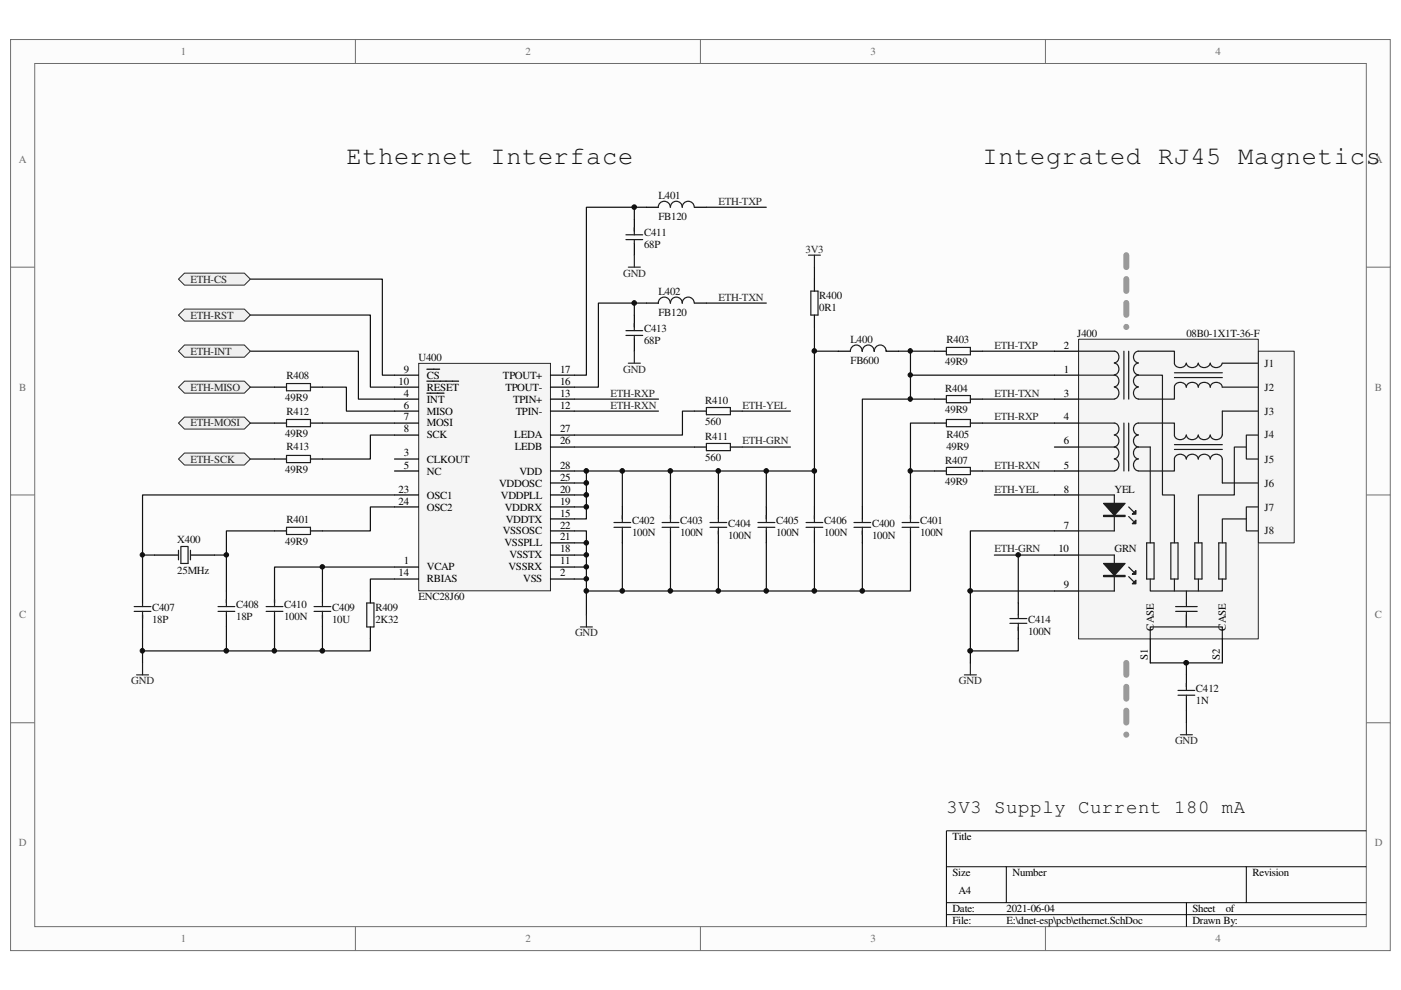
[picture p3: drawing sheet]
<svg xmlns="http://www.w3.org/2000/svg" width="297mm" height="210mm" viewBox="0 0 297 210" stroke-linecap="round" stroke-linejoin="round" font-family="sans-serif">
<path d="M2.3 8.4h292.5v193.1h-292.5z" fill="#fcfcfc"/>
<path d="M2.2 8.4h292.6v193.1h-292.6z" fill="none" stroke="#6e6e6e" stroke-width=".21"/>
<path d="M7.4 13.5h282.3v183h-282.3z" fill="#fcfcfc"/>
<g fill="none" stroke="#6e6e6e" stroke-width=".21">
<path d="M7.4 13.5h282.3v183h-282.3zM75.3 8.3v5.1M148.5 8.3v5.1M221.7 8.3v5.1M2.2 56.6h5.1M289.7 56.6h5.1M2.2 104.9h5.1M289.7 104.9h5.1M2.2 153.2h5.1M289.7 153.2h5.1M75.3 196.5v5.1M148.5 196.5v5.1"/>
<path d="M221.7 196.5v5.1"/>
</g>
<path d="M289.7 176.1h-89v20.4M200.7 183.8h89M200.7 191.4h89M200.7 193.9h89M213.4 183.8v7.6M251.5 191.4v5.1M264.2 183.8v7.6" fill="none" stroke="#000" stroke-width=".21"/>
<path d="M88.8 77.1h27.9v48.2h-27.9z" fill="#f5f5f5"/>
<path d="M88.8 77h27.9v48.3h-27.9z" fill="none" stroke="#262626" stroke-width=".21"/>
<g fill="none" stroke="#000" stroke-width=".25">
<path d="M83.6 79.5h5.1M90.5 78.3h2.7M116.7 79.5h5.1M198.1 74.5h2.6M205.7 74.5h2.6M83.6 97.3h5.1M83.6 84.6h5.1M83.6 99.9h5.1M83.6 87.2h5.1M83.6 89.7h5.1M83.6 92.2h5.1M83.6 82.1h5.1"/>
<path d="M90.5 83.4h3.6M90.5 80.8h6.7M116.7 84.6h5.1M116.7 99.9h5.1M116.7 87.2h5.1M116.7 92.2h5.1M116.7 82.1h5.1M116.7 94.8h5.1M147.2 87.2h2.6M147.2 94.8h2.6M154.9 87.2h2.5M154.9 94.8h2.5"/>
<path d="M198.1 84.6h2.6M198.1 99.9h2.6M198.1 89.7h2.6M205.7 84.6h2.6M205.7 99.9h2.6M205.7 89.7h2.6M32.8 117.7h5M40.4 117.7h5.1M83.6 107.5h5.1M83.6 104.9h5.1M116.7 110h5.1M116.7 117.7h5.1"/>
<path d="M116.7 107.5h5.1M116.7 104.9h5.1M116.7 115.1h5.1M116.7 112.6h5.1M116.7 102.4h5.1M131.9 107.5v2.5M131.9 112.6v2.5M142.2 107.5v2.5M142.2 112.6v2.5M152.3 107.5v2.5M152.3 112.6v2.5M162.5 107.5v2.5"/>
<path d="M162.5 112.6v2.5M172.7 107.5v2.5M172.7 112.6v2.5M182.8 107.5v2.5M182.8 112.6v2.5M193 107.5v2.5M193 112.6v2.5M68.4 125.3v2.5M68.4 130.4v2.5M83.6 120.2h5.1M83.6 122.8h5.1M116.7 120.2h5.1"/>
<path d="M116.7 122.8h5.1"/>
</g>
<g fill="none" stroke="#1c1c1c" stroke-width=".25">
<path d="M200.7 73.7h5v1.5h-5zM149.8 86.4h5.1v1.5h-5.1zM149.8 94h5.1v1.5h-5.1zM200.7 83.9h5v1.5h-5zM200.7 88.9h5v1.6h-5zM200.7 99.1h5v1.5h-5zM37.8 116.7v2M38.4 115.9h1.5v3.6h-1.5zM40.4 116.7v2M130.2 111.8h3.5M130.2 110.8h3.5M131.9 109.3v1.5"/>
<path d="M131.9 111.8v.8M140.4 111.8h3.5M140.4 110.8h3.5M142.2 109.3v1.5M142.2 111.8v.8M150.5 111.8h3.6M150.5 110.8h3.6M152.3 110v.8M152.3 111.8v1.5M160.7 111.8h3.6M160.7 110.8h3.6M162.5 109.3v1.5"/>
<path d="M162.5 111.8v.8M170.9 111.8h3.6M170.9 110.8h3.6M172.7 109.3v1.5M172.7 111.8v.8M181.1 111.8h3.5M181.1 110.8h3.5M182.8 110v.8M182.8 111.8v1.5M191.3 111.8h3.5M191.3 110.8h3.5M193 109.3v1.5"/>
<path d="M193 111.8v.8M66.6 128.6h3.5M66.6 129.6h3.5M68.4 127.8v.8M68.4 129.6v1.5"/>
</g>
<g fill="none" stroke="#0e0e0e" stroke-width=".25">
<path d="M53.1 59.2h28v20.3h2.5M53.1 66.8h25.4v15.3h5.1M53.1 74.5h22.9v10.1h7.6M137.1 64.3h-10.2v17.8h-5.1M190.5 74.5h2.5v5M193 74.5h5.1M208.3 74.5h15.3M223.6 79.5h-30.6v5.1h5.1M68.4 82.1h5v5.1h10.2M68.4 89.7h15.2M83.6 92.2h-5.1v5.1h-10.1M121.8 99.9h50.9v7.6"/>
<path d="M121.8 84.6h17.8M121.8 87.2h17.8M121.8 94.8h25.4M131.9 99.9v7.6M142.2 99.9v7.6M147.2 87.2h-2.5v5h-22.9M152.3 99.9v7.6M162.5 99.9v7.6M193 84.6h-10.2v22.9M193 99.9v7.6M198.1 89.7h-5.1v10.2h5.1M208.3 89.7h15.3"/>
<path d="M208.3 84.6h15.3M208.3 99.9h15.3M30.2 117.7h2.6M45.5 117.7h2.5M83.6 104.9h-53.4v20.4M121.8 112.6h2.5v17.8M121.8 104.9h2.5M121.8 117.7h2.5M121.8 115.1h2.5M121.8 107.5h2.5M121.8 102.4h2.5M131.9 115.1v10.2"/>
<path d="M142.2 115.1v10.2M152.3 115.1v10.2M162.5 115.1v10.2M172.7 115.1v10.2h-48.4M193 115.1v10.2h-20.3M210.8 104.9h12.8M210.8 117.7h12.8M223.6 112.6h-17.9v12.7M30.2 132.9v5.1h17.8v-5.1M30.2 138v2.5M48 138h20.4M68.4 132.9v5.1h10.1v-2.5"/>
<path d="M83.6 122.8h-5.1v2.5M83.6 120.2h-15.2v5.1M121.8 120.2h2.5M121.8 122.8h2.5"/>
</g>
<path d="M171.4 54.1h2.5M172.7 54.1v2.5M123.1 132.9h2.5M124.3 130.4v2.5M29 143.1h2.5M30.2 140.5v2.6M204.5 143.1h2.5M205.7 140.5v2.6" fill="none" stroke="#262626" stroke-width=".25"/>
<path d="M37.8 59.2l1.3-1.3h12.7l1.3 1.3-1.3 1.3h-12.7z" fill-rule="evenodd" fill="#f0f0f0"/>
<path d="M37.8 59.2l1.3-1.3h12.7l1.3 1.3-1.3 1.3h-12.7z" fill="none" stroke="#262626" stroke-width=".21"/>
<path d="M37.8 66.8l1.3-1.3h12.7l1.3 1.3-1.3 1.3h-12.7z" fill-rule="evenodd" fill="#f0f0f0"/>
<path d="M37.8 66.8l1.3-1.3h12.7l1.3 1.3-1.3 1.3h-12.7z" fill="none" stroke="#262626" stroke-width=".21"/>
<path d="M39.1 73.2h12.7l1.3 1.3-1.3 1.2h-12.7l-1.3-1.2z" fill-rule="evenodd" fill="#f0f0f0"/>
<path d="M39.1 73.2h12.7l1.3 1.3-1.3 1.2h-12.7l-1.3-1.2z" fill="none" stroke="#262626" stroke-width=".21"/>
<path d="M37.8 82.1l1.3-1.3h12.7l1.3 1.3-1.3 1.3h-12.7z" fill-rule="evenodd" fill="#f0f0f0"/>
<path d="M37.8 82.1l1.3-1.3h12.7l1.3 1.3-1.3 1.3h-12.7z" fill="none" stroke="#262626" stroke-width=".21"/>
<path d="M37.8 89.7l1.3-1.3h12.7l1.3 1.3-1.3 1.3h-12.7z" fill-rule="evenodd" fill="#f0f0f0"/>
<path d="M37.8 89.7l1.3-1.3h12.7l1.3 1.3-1.3 1.3h-12.7z" fill="none" stroke="#262626" stroke-width=".21"/>
<path d="M37.8 97.3l1.3-1.2h12.7l1.3 1.2-1.3 1.3h-12.7z" fill-rule="evenodd" fill="#f0f0f0"/>
<path d="M37.8 97.3l1.3-1.2h12.7l1.3 1.2-1.3 1.3h-12.7z" fill="none" stroke="#262626" stroke-width=".21"/>
<g fill="none" stroke="#0e0e0e" stroke-width=".25">
<path d="M172.7 56.6v2.6M172.7 69.3v30.6M172.7 74.5h5.1M53.1 97.3h5.1M53.1 89.7h5.1M53.1 82.1h5.1M124.3 99.9v10.1h-2.5M157.4 87.2h10.2M157.4 94.8h10.2M58.2 112.6h-10.2v12.7M83.6 107.5h-5.1v5.1h-10.1M182.8 115.1v10.2"/>
<path d="M58.2 132.9v5.1M68.4 120.2h-10.2v5.1M243.9 140.5h7.6v2.6M251.5 150.7v2.5"/>
</g>
<g fill="none" stroke="#000" stroke-width=".25">
<path d="M172.7 59.2v2.5M172.7 66.8v2.5M177.8 74.5h2.5M187.9 74.5h2.6M58.2 97.3h2.5M58.2 89.7h2.5M58.2 82.1h2.5M65.8 97.3h2.6M65.8 89.7h2.6M65.8 82.1h2.6M58.2 112.6h2.5M65.8 112.6h2.6"/>
<path d="M30.2 125.3v2.5M30.2 130.4v2.5M48 125.3v2.5M48 130.4v2.5M58.2 125.3v2.5M58.2 130.4v2.5M78.5 125.3v2.5M78.5 132.9v2.6M251.5 143.1v2.5M251.5 148.2v2.5"/>
</g>
<g fill="none" stroke="#1c1c1c" stroke-width=".25">
<path d="M171.9 61.7h1.5v5.1h-1.5zM182.8 74.4a1.25 1.25 0 0 0-1.3-1.2 1.25 1.25 0 0 0-1.2 1.3M185.3 74.4a1.25 1.25 0 0 0-1.2-1.2 1.25 1.25 0 0 0-1.3 1.3M187.9 74.4a1.25 1.25 0 0 0-1.3-1.2 1.25 1.25 0 0 0-1.2 1.3M60.7 81.3h5.1v1.5h-5.1zM60.7 88.9h5.1v1.6h-5.1zM60.7 96.6h5.1v1.5h-5.1zM60.7 111.8h5.1v1.5h-5.1zM28.4 128.6h3.6M28.4 129.6h3.6M30.2 127.8v.8M30.2 129.6v1.5"/>
<path d="M46.2 128.6h3.6M46.2 129.6h3.6M48 127.1v1.5M48 129.6v.8M56.4 128.6h3.6M56.4 129.6h3.6M58.2 127.1v1.5M58.2 129.6v.8M77.8 127.8h1.5v5.1h-1.5zM249.8 147.4h3.5M249.8 146.4h3.5M251.5 144.9v1.5"/>
<path d="M251.5 147.4v.8"/>
</g>
<path d="M238.8 54.1v15.2M238.8 140.5v15.3" fill="none" stroke="#969696" stroke-width="1.3" stroke-dasharray="2.5 2.5"/>
<path d="M250.3 155.8h2.5M251.5 153.2v2.6" fill="none" stroke="#262626" stroke-width=".25"/>
<path d="M228.7 72h38.1v63.5h-38.1z" fill="#f5f5f5"/>
<path d="M228.7 71.9h38.1v63.6h-38.1z" fill="none" stroke="#262626" stroke-width=".21"/>
<path d="M236.3 117.7v7.6M239.3 122.3l1 1M239.3 120.2l1 1" fill="none" stroke="#1c1c1c" stroke-width=".25"/>
<path d="M234 119.5h4.5l-2.2 2.5z" fill="#1c1c1c"/>
<path d="M234 119.5h4.5l-2.2 2.5zM234 122h4.5v.3h-4.5zM234 122.1h4.5" fill="none" stroke="#1c1c1c" stroke-width=".25"/>
<path d="M240.8 123v.8h-.7z" fill="#1c1c1c"/>
<path d="M240.8 123v.8h-.7z" fill="none" stroke="#1c1c1c" stroke-width=".25"/>
<path d="M240.8 121v.8h-.7z" fill="#1c1c1c"/>
<path d="M236.3 104.9v7.7M239.3 109.5l1 1M239.3 107.5l1 1M240.8 121v.8h-.7z" fill="none" stroke="#1c1c1c" stroke-width=".25"/>
<path d="M234 106.7h4.5l-2.2 2.6z" fill="#1c1c1c"/>
<path d="M234 106.7h4.5l-2.2 2.6zM234 109.3h4.5v.2h-4.5zM234 109.4h4.5" fill="none" stroke="#1c1c1c" stroke-width=".25"/>
<path d="M240.8 110.3v.7h-.7z" fill="#1c1c1c"/>
<path d="M240.8 110.3v.7h-.7z" fill="none" stroke="#1c1c1c" stroke-width=".25"/>
<path d="M240.8 108.2v.8h-.7z" fill="#1c1c1c"/>
<g fill="none" stroke="#1c1c1c" stroke-width=".25">
<path d="M228.6 79.5h7.7a1.26 1.26 0 0 1 .9 1.3 1.26 1.26 0 0 1-.9 1.2M228.6 74.5h7.7a1.26 1.26 0 0 1 .9 1.2 1.26 1.26 0 0 1-.9 1.2M236.3 77a1.26 1.26 0 0 1 .9 1.2 1.26 1.26 0 0 1-.9 1.3M238.3 74.5v10.1M239.3 74.5v10.1M241.3 77a1.25 1.25 0 0 0-1 1.2 1.25 1.25 0 0 0 1 1.3M241.3 76.9a1.25 1.25 0 0 1-1-1.2 1.25 1.25 0 0 1 1-1.2h7.7v2.5a1.3 1.3 0 0 0 1.2 .9 1.3 1.3 0 0 0 1.3-.9M249 79h10.2M251.5 77a1.3 1.3 0 0 0 1.3 .9 1.3 1.3 0 0 0 1.2-.9M254.1 77a1.33 1.33 0 0 0 1.3 .9 1.33 1.33 0 0 0 1.2-.9 1.3 1.3 0 0 0 1.3 .9 1.3 1.3 0 0 0 1.2-.9h7.7M228.6 94.8h7.7a1.29 1.29 0 0 1 .9 1.2 1.29 1.29 0 0 1-.9 1.3M228.6 89.7h7.7a1.31 1.31 0 0 1 .9 1.3 1.31 1.31 0 0 1-.9 1.2 1.29 1.29 0 0 1 .9 1.3 1.29 1.29 0 0 1-.9 1.2"/>
<path d="M228.6 99.9h7.7M228.6 84.6h7.7M236.3 82.1a1.29 1.29 0 0 1 .9 1.2 1.29 1.29 0 0 1-.9 1.3M236.3 97.3a1.29 1.29 0 0 1 .9 1.3 1.29 1.29 0 0 1-.9 1.2M238.3 89.7v10.2M239.3 89.7v10.2M241.3 82.1a1.28 1.28 0 0 0-1 1.2 1.28 1.28 0 0 0 1 1.3M241.3 82a1.25 1.25 0 0 1-1-1.2 1.25 1.25 0 0 1 1-1.3h5.2v25.4h2.5v10.2M241.3 97.3a1.28 1.28 0 0 0-1 1.3 1.28 1.28 0 0 0 1 1.2M241.3 97.3a1.28 1.28 0 0 1-1-1.3 1.28 1.28 0 0 1 1-1.2h2.6v20.3M249 80.1h10.2M249 95.3h10.2"/>
<path d="M249 94.3h10.2M251.5 92.2a1.29 1.29 0 0 1-1.3 1 1.29 1.29 0 0 1-1.2-1v-2.5h-7.7a1.3 1.3 0 0 0-1 1.3 1.3 1.3 0 0 0 1 1.2 1.28 1.28 0 0 0-1 1.3 1.28 1.28 0 0 0 1 1.2M251.5 82.1a1.28 1.28 0 0 0-1.3-1 1.28 1.28 0 0 0-1.2 1v2.5h-7.7M251.5 97.3a1.28 1.28 0 0 0-1.3-1 1.28 1.28 0 0 0-1.2 1v2.6h-7.7M251.5 82.1a1.28 1.28 0 0 1 1.3-1 1.28 1.28 0 0 1 1.2 1M251.5 92.2a1.29 1.29 0 0 0 1.3 1 1.29 1.29 0 0 0 1.2-1M251.5 97.3a1.28 1.28 0 0 1 1.3-1 1.28 1.28 0 0 1 1.2 1M254.1 82.1a1.3 1.3 0 0 1 1.3-1 1.3 1.3 0 0 1 1.2 1 1.28 1.28 0 0 1 1.3-1 1.28 1.28 0 0 1 1.2 1h7.7M254.1 97.3a1.3 1.3 0 0 1 1.3-1 1.3 1.3 0 0 1 1.2 1 1.28 1.28 0 0 1 1.3-1 1.28 1.28 0 0 1 1.2 1l.1 5.1h7.6M264.2 94.8h-2.5v10.1h-7.6v10.2M266.8 87.2h-7.6l-.1 5a1.29 1.29 0 0 1-1.2 1 1.29 1.29 0 0 1-1.3-1 1.31 1.31 0 0 1-1.2 1 1.31 1.31 0 0 1-1.3-1M266.8 92.2h-2.6v5.1h2.6"/>
<path d="M228.6 112.6h7.7M228.6 104.9h7.7M228.6 117.7h7.7M240.8 108.2v.8h-.7zM243.1 115.1h1.6v7.7h-1.6zM248.2 115.1h1.6v7.7h-1.6zM253.3 115.1h1.5v7.7h-1.5zM258.4 115.1h1.5v7.7h-1.5zM264.2 110h-5v5.1M266.8 107.5h-2.6v5.1h2.6M228.6 125.3h7.7M243.9 122.8v2.5h7.6"/>
<path d="M249 122.8v2.5M249.3 129.6h4.5M249.3 128.6h4.5M251.5 129.6v3.3h7.7v2.6M254.1 122.8v2.5M259.2 122.8v2.5h-7.7v3.3"/>
</g>
<path d="M223.6 74.5h5M223.6 79.5h5M223.6 84.6h5M223.6 94.8h5M223.6 89.7h5M223.6 99.9h5M223.6 112.6h5M223.6 117.7h5M223.6 104.9h5M223.6 125.3h5" fill="none" stroke="#000" stroke-width=".25"/>
<path d="M266.9 74.5h7.5v40.6h-7.5z" fill="#f5f5f5"/>
<path d="M266.8 74.5h7.6v40.6h-7.6z" fill="none" stroke="#262626" stroke-width=".21"/>
<path d="M134.5 46.5v2.5M134.5 51.6v2.5M137.1 43.9h2.5M147.2 43.9h2.6M134.5 66.8v2.5M134.5 71.9v2.6M137.1 64.3h2.5M147.2 64.3h2.6M215.9 127.8v2.6M215.9 132.9v2.6M243.9 135.5v5M259.2 135.5v5" fill="none" stroke="#000" stroke-width=".25"/>
<g fill="none" stroke="#1c1c1c" stroke-width=".25">
<path d="M132.7 50.8h3.6M132.7 49.8h3.6M134.5 48.3v1.5M134.5 50.8v.8M139.6 43.9a1.27 1.27 0 0 1 1.2-1.2 1.27 1.27 0 0 1 1.3 1.2M142.2 43.9a1.25 1.25 0 0 1 1.2-1.2 1.25 1.25 0 0 1 1.2 1.2 1.27 1.27 0 0 1 1.3-1.2 1.27 1.27 0 0 1 1.3 1.2M132.7 71.1h3.6M132.7 70.1h3.6M134.5 68.6v1.5M134.5 71.1v.8M142.1 64.3a1.27 1.27 0 0 0-1.3-1.3 1.27 1.27 0 0 0-1.2 1.3M144.6 64.3a1.25 1.25 0 0 0-1.2-1.3 1.25 1.25 0 0 0-1.2 1.3"/>
<path d="M147.2 64.3a1.27 1.27 0 0 0-1.3-1.3 1.27 1.27 0 0 0-1.3 1.3M214.1 131.1h3.6M214.1 132.2h3.6M215.9 130.4v.7M215.9 132.2v1.5M251.5 130.4v2.5h-7.6v2.6"/>
</g>
<path d="M134.5 43.9v2.6M137.1 43.9h-12.8v35.6h-2.5M149.8 43.9h12.7M134.5 64.3v2.5M149.8 64.3h12.7M215.9 117.7v10.1M205.7 138v2.5M223.6 125.3h-17.9v12.7h10.2v-2.5M251.5 140.5h7.7" fill="none" stroke="#0e0e0e" stroke-width=".25"/>
<path d="M133.2 56.6h2.6M134.5 54.1v2.5M133.2 77h2.6M134.5 74.5v2.5" fill="none" stroke="#262626" stroke-width=".25"/>
<circle cx="30.2" cy="138" r=".48" fill="#0e0e0e"/>
<circle cx="30.2" cy="138" r=".48" fill="none" stroke="#0e0e0e" stroke-width=".21"/>
<circle cx="30.2" cy="117.6" r=".46" fill="#0e0e0e"/>
<circle cx="30.2" cy="117.6" r=".46" fill="none" stroke="#0e0e0e" stroke-width=".21"/>
<circle cx="48" cy="138" r=".49" fill="#0e0e0e"/>
<circle cx="48" cy="138" r=".49" fill="none" stroke="#0e0e0e" stroke-width=".21"/>
<circle cx="48" cy="117.6" r=".48" fill="#0e0e0e"/>
<circle cx="48" cy="117.6" r=".48" fill="none" stroke="#0e0e0e" stroke-width=".21"/>
<circle cx="58.2" cy="138" r=".48" fill="#0e0e0e"/>
<circle cx="58.2" cy="138" r=".48" fill="none" stroke="#0e0e0e" stroke-width=".21"/>
<circle cx="68.3" cy="138" r=".49" fill="#0e0e0e"/>
<circle cx="68.3" cy="138" r=".49" fill="none" stroke="#0e0e0e" stroke-width=".21"/>
<circle cx="68.4" cy="120.2" r=".48" fill="#0e0e0e"/>
<circle cx="68.4" cy="120.2" r=".48" fill="none" stroke="#0e0e0e" stroke-width=".21"/>
<circle cx="124.3" cy="125.3" r=".49" fill="#0e0e0e"/>
<circle cx="124.3" cy="125.3" r=".49" fill="none" stroke="#0e0e0e" stroke-width=".21"/>
<circle cx="124.3" cy="122.7" r=".48" fill="#0e0e0e"/>
<circle cx="124.3" cy="122.7" r=".48" fill="none" stroke="#0e0e0e" stroke-width=".21"/>
<circle cx="124.3" cy="120.2" r=".48" fill="#0e0e0e"/>
<circle cx="124.3" cy="120.2" r=".48" fill="none" stroke="#0e0e0e" stroke-width=".21"/>
<circle cx="124.3" cy="117.6" r=".48" fill="#0e0e0e"/>
<circle cx="124.3" cy="117.6" r=".48" fill="none" stroke="#0e0e0e" stroke-width=".21"/>
<circle cx="124.3" cy="115.1" r=".49" fill="#0e0e0e"/>
<circle cx="124.3" cy="115.1" r=".49" fill="none" stroke="#0e0e0e" stroke-width=".21"/>
<circle cx="124.3" cy="107.5" r=".49" fill="#0e0e0e"/>
<circle cx="124.3" cy="107.5" r=".49" fill="none" stroke="#0e0e0e" stroke-width=".21"/>
<circle cx="124.3" cy="104.9" r=".49" fill="#0e0e0e"/>
<circle cx="124.3" cy="104.9" r=".49" fill="none" stroke="#0e0e0e" stroke-width=".21"/>
<circle cx="124.3" cy="102.4" r=".49" fill="#0e0e0e"/>
<circle cx="124.3" cy="102.4" r=".49" fill="none" stroke="#0e0e0e" stroke-width=".21"/>
<circle cx="124.3" cy="99.8" r=".49" fill="#0e0e0e"/>
<circle cx="124.3" cy="99.8" r=".49" fill="none" stroke="#0e0e0e" stroke-width=".21"/>
<circle cx="131.9" cy="125.3" r=".48" fill="#0e0e0e"/>
<circle cx="131.9" cy="125.3" r=".48" fill="none" stroke="#0e0e0e" stroke-width=".21"/>
<circle cx="131.9" cy="99.8" r=".49" fill="#0e0e0e"/>
<circle cx="131.9" cy="99.8" r=".49" fill="none" stroke="#0e0e0e" stroke-width=".21"/>
<circle cx="134.5" cy="64.2" r=".49" fill="#0e0e0e"/>
<circle cx="134.5" cy="64.2" r=".49" fill="none" stroke="#0e0e0e" stroke-width=".21"/>
<circle cx="134.5" cy="43.9" r=".48" fill="#0e0e0e"/>
<circle cx="134.5" cy="43.9" r=".48" fill="none" stroke="#0e0e0e" stroke-width=".21"/>
<circle cx="142.1" cy="125.3" r=".49" fill="#0e0e0e"/>
<circle cx="142.1" cy="125.3" r=".49" fill="none" stroke="#0e0e0e" stroke-width=".21"/>
<circle cx="142.1" cy="99.8" r=".49" fill="#0e0e0e"/>
<circle cx="142.1" cy="99.8" r=".49" fill="none" stroke="#0e0e0e" stroke-width=".21"/>
<circle cx="152.3" cy="125.3" r=".49" fill="#0e0e0e"/>
<circle cx="152.3" cy="125.3" r=".49" fill="none" stroke="#0e0e0e" stroke-width=".21"/>
<circle cx="152.3" cy="99.8" r=".49" fill="#0e0e0e"/>
<circle cx="152.3" cy="99.8" r=".49" fill="none" stroke="#0e0e0e" stroke-width=".21"/>
<circle cx="162.5" cy="125.3" r=".48" fill="#0e0e0e"/>
<circle cx="162.5" cy="125.3" r=".48" fill="none" stroke="#0e0e0e" stroke-width=".21"/>
<circle cx="162.5" cy="99.8" r=".48" fill="#0e0e0e"/>
<circle cx="162.5" cy="99.8" r=".48" fill="none" stroke="#0e0e0e" stroke-width=".21"/>
<circle cx="172.7" cy="125.3" r=".49" fill="#0e0e0e"/>
<circle cx="172.7" cy="125.3" r=".49" fill="none" stroke="#0e0e0e" stroke-width=".21"/>
<circle cx="172.6" cy="99.8" r=".49" fill="#0e0e0e"/>
<circle cx="172.6" cy="99.8" r=".49" fill="none" stroke="#0e0e0e" stroke-width=".21"/>
<circle cx="172.7" cy="74.4" r=".49" fill="#0e0e0e"/>
<circle cx="172.7" cy="74.4" r=".49" fill="none" stroke="#0e0e0e" stroke-width=".21"/>
<circle cx="182.8" cy="125.3" r=".48" fill="#0e0e0e"/>
<circle cx="182.8" cy="125.3" r=".48" fill="none" stroke="#0e0e0e" stroke-width=".21"/>
<circle cx="193" cy="99.8" r=".48" fill="#0e0e0e"/>
<circle cx="193" cy="99.8" r=".48" fill="none" stroke="#0e0e0e" stroke-width=".21"/>
<circle cx="193" cy="84.6" r=".47" fill="#0e0e0e"/>
<circle cx="193" cy="84.6" r=".47" fill="none" stroke="#0e0e0e" stroke-width=".21"/>
<circle cx="193" cy="79.5" r=".46" fill="#0e0e0e"/>
<circle cx="193" cy="79.5" r=".46" fill="none" stroke="#0e0e0e" stroke-width=".21"/>
<circle cx="193" cy="74.4" r=".47" fill="#0e0e0e"/>
<circle cx="193" cy="74.4" r=".47" fill="none" stroke="#0e0e0e" stroke-width=".21"/>
<circle cx="205.7" cy="138" r=".49" fill="#0e0e0e"/>
<circle cx="205.7" cy="138" r=".49" fill="none" stroke="#0e0e0e" stroke-width=".21"/>
<circle cx="205.7" cy="125.3" r=".49" fill="#0e0e0e"/>
<circle cx="205.7" cy="125.3" r=".49" fill="none" stroke="#0e0e0e" stroke-width=".21"/>
<circle cx="215.9" cy="117.6" r=".48" fill="#0e0e0e"/>
<circle cx="215.9" cy="117.6" r=".48" fill="none" stroke="#0e0e0e" stroke-width=".21"/>
<circle cx="251.5" cy="140.5" r=".5" fill="#0e0e0e"/>
<circle cx="251.5" cy="140.5" r=".5" fill="none" stroke="#0e0e0e" stroke-width=".21"/>
<g font-size="5.4" fill="#0e0e0e">
<text x="73.5" y="34.8">Ethernet Interface</text>
<text x="208.3" y="34.8">Integrated RJ45 Magnetics</text>
</g>
<text font-size="4" fill="#0e0e0e" x="200.7" y="172.5">3V3 Supply Current 180 mA</text>
<g font-size="2.3" fill="#6e6e6e">
<text x="38.3" y="11.6">1</text>
<text x="111.4" y="11.6">2</text>
<text x="184.6" y="11.6">3</text>
<text x="257.7" y="11.6">4</text>
<text x="4" y="34.5">A</text>
<text x="291.5" y="34.5">A</text>
<text x="4.1" y="82.8">B</text>
<text x="291.5" y="82.8">B</text>
<text x="4.1" y="131.1">C</text>
<text x="291.5" y="131.1">C</text>
<text x="4" y="179.4">D</text>
<text x="291.5" y="179.4">D</text>
<text x="38.3" y="199.8">1</text>
<text x="111.4" y="199.8">2</text>
<text x="184.6" y="199.8">3</text>
<text x="257.7" y="199.8">4</text>
</g>
<g font-size="2.3" fill="#0e0e0e">
<text x="139.6" y="42.1">L401</text>
<text x="139.6" y="46.7">FB120</text>
<text x="136.6" y="50">C411</text>
<text x="136.6" y="52.5">68P</text>
<text x="139.6" y="62.5">L402</text>
<text x="173.7" y="63.5">R400</text>
<text x="136.6" y="70.4">C413</text>
<text x="139.6" y="67.1">FB120</text>
<text x="173.7" y="66">0R1</text>
<text x="228.4" y="71.4">J400</text>
<text x="251.5" y="71.4">08B0-1X1T-36-F</text>
<text x="88.7" y="76.5">U400</text>
<text x="136.6" y="72.9">68P</text>
<text x="180.3" y="72.6">L400</text>
<text x="180.3" y="77.2">FB600</text>
<text x="200.4" y="77.5">49R9</text>
<text x="200.7" y="72.6">R403</text>
<text x="268.1" y="77.7">J1</text>
<text x="60.7" y="80.3">R408</text>
<text x="200.4" y="83.1">R404</text>
<text x="268.1" y="82.8">J2</text>
<text x="60.5" y="85.1">49R9</text>
<text x="60.7" y="87.9">R412</text>
<text x="149.5" y="85.6">R410</text>
<text x="200.4" y="87.6">49R9</text>
<text x="268.1" y="87.9">J3</text>
<text x="60.5" y="92.7">49R9</text>
<text x="60.7" y="95.5">R413</text>
<text x="149.5" y="93.2">R411</text>
<text x="149.5" y="90.2">560</text>
<text x="200.7" y="93">R405</text>
<text x="200.7" y="95.5">49R9</text>
<text x="268.1" y="93">J4</text>
<text x="60.5" y="100.4">49R9</text>
<text x="149.5" y="97.8">560</text>
<text x="200.4" y="98.3">R407</text>
<text x="268.1" y="98.1">J5</text>
<text x="200.4" y="102.9">49R9</text>
<text x="236.3" y="104.4">YEL</text>
<text x="268.1" y="103.2">J6</text>
<text x="60.7" y="110.8">R401</text>
<text x="134" y="111">C402</text>
<text x="134" y="113.6">100N</text>
<text x="144.2" y="111">C403</text>
<text x="144.2" y="113.6">100N</text>
<text x="154.4" y="111.8">C404</text>
<text x="164.5" y="111">C405</text>
<text x="164.5" y="113.6">100N</text>
<text x="174.7" y="111">C406</text>
<text x="174.7" y="113.6">100N</text>
<text x="184.9" y="111.8">C400</text>
<text x="195.1" y="111">C401</text>
<text x="195.1" y="113.6">100N</text>
<text x="268.1" y="113.3">J8</text>
<text x="268.1" y="108.2">J7</text>
<text x="37.6" y="115.1">X400</text>
<text x="60.5" y="115.6">49R9</text>
<text x="154.4" y="114.3">100N</text>
<text x="184.9" y="114.3">100N</text>
<text x="236.3" y="117.1">GRN</text>
<text x="37.6" y="121.7">25MHz</text>
<text x="32.3" y="129.6">C407</text>
<text x="50.1" y="128.8">C408</text>
<text x="50.1" y="131.4">18P</text>
<text x="60.2" y="128.8">C410</text>
<text x="60.2" y="131.4">100N</text>
<text x="70.4" y="129.6">C409</text>
<text x="79.6" y="129.6">R409</text>
<text x="88.7" y="127.3">ENC28J60</text>
<text x="32.3" y="132.1">18P</text>
<text x="70.4" y="132.1">10U</text>
<text x="79.6" y="132.1">2K32</text>
<text x="218" y="132.1">C414</text>
<text x="218" y="134.7">100N</text>
<text x="253.6" y="146.6">C412</text>
<text x="253.6" y="149.2">1N</text>
</g>
<g font-size="2.3" fill="#262626">
<text x="152.4" y="43.4">ETH-TXP</text>
<text x="170.8" y="53.6">3V3</text>
<text x="40.4" y="59.9">ETH-CS</text>
<text x="132.1" y="58.7">GND</text>
<text x="152.4" y="63.8">ETH-TXN</text>
<text x="40.4" y="67.6">ETH-RST</text>
<text x="40.4" y="75.2">ETH-INT</text>
<text x="210.9" y="73.9">ETH-TXP</text>
<text x="40.4" y="82.8">ETH-MISO</text>
<text x="132.1" y="79">GND</text>
<text x="129.5" y="86.6">ETH-RXN</text>
<text x="129.5" y="84.1">ETH-RXP</text>
<text x="157.4" y="86.6">ETH-YEL</text>
<text x="210.9" y="89.2">ETH-RXP</text>
<text x="210.9" y="84.1">ETH-TXN</text>
<text x="40.4" y="90.4">ETH-MOSI</text>
<text x="157.4" y="94.2">ETH-GRN</text>
<text x="40.4" y="98.1">ETH-SCK</text>
<text x="210.9" y="99.4">ETH-RXN</text>
<text x="210.9" y="104.4">ETH-YEL</text>
<text x="210.9" y="117.1">ETH-GRN</text>
<text x="121.9" y="134.9">GND</text>
<text x="27.8" y="145.1">GND</text>
<text x="203.3" y="145.1">GND</text>
<text x="249.1" y="157.8">GND</text>
</g>
<g font-size="2.3">
<text x="225.5" y="73.9">2</text>
<text x="84.5" y="81.5">10</text>
<text x="85.6" y="79">9</text>
<text x="90.5" y="80.3">CS</text>
<text x="90.5" y="82.8">RESET</text>
<text x="106.6" y="80.3">TPOUT+</text>
<text x="107.1" y="82.8">TPOUT-</text>
<text x="118.7" y="81.5">16</text>
<text x="118.7" y="79">17</text>
<text x="225.5" y="79">1</text>
<text x="85.6" y="84.1">4</text>
<text x="85.6" y="86.6">6</text>
<text x="85.6" y="89.2">7</text>
<text x="90.5" y="85.3">INT</text>
<text x="90.5" y="87.9">MISO</text>
<text x="108.8" y="85.3">TPIN+</text>
<text x="109.3" y="87.9">TPIN-</text>
<text x="118.7" y="84.1">13</text>
<text x="118.7" y="86.6">12</text>
<text x="225.5" y="84.1">3</text>
<text x="225.5" y="89.2">4</text>
<text x="85.6" y="91.7">8</text>
<text x="90.5" y="90.4">MOSI</text>
<text x="90.5" y="93">SCK</text>
<text x="109" y="93">LEDA</text>
<text x="109.1" y="95.5">LEDB</text>
<text x="118.7" y="94.2">26</text>
<text x="118.7" y="91.7">27</text>
<text x="225.5" y="94.2">6</text>
<text x="85.6" y="96.8">3</text>
<text x="85.6" y="99.4">5</text>
<text x="90.5" y="98.1">CLKOUT</text>
<text x="90.5" y="100.6">NC</text>
<text x="110.1" y="100.6">VDD</text>
<text x="118.7" y="99.4">28</text>
<text x="118.7" y="101.9">25</text>
<text x="225.5" y="99.4">5</text>
<text x="84.5" y="104.4">23</text>
<text x="84.5" y="107">24</text>
<text x="90.5" y="105.7">OSC1</text>
<text x="105.8" y="103.2">VDDOSC</text>
<text x="106.2" y="105.7">VDDPLL</text>
<text x="118.7" y="107">19</text>
<text x="118.7" y="104.4">20</text>
<text x="225.5" y="104.4">8</text>
<text x="90.5" y="108.2">OSC2</text>
<text x="106.6" y="113.3">VSSOSC</text>
<text x="107.1" y="108.2">VDDRX</text>
<text x="107.2" y="110.8">VDDTX</text>
<text x="118.7" y="112.1">22</text>
<text x="118.7" y="109.5">15</text>
<text x="225.5" y="112.1">7</text>
<text x="85.6" y="119.7">1</text>
<text x="107" y="115.9">VSSPLL</text>
<text x="108" y="118.4">VSSTX</text>
<text x="118.7" y="119.7">11</text>
<text x="118.7" y="117.1">18</text>
<text x="118.7" y="114.6">21</text>
<text x="224.4" y="117.1">10</text>
<text x="84.5" y="122.2">14</text>
<text x="90.5" y="120.9">VCAP</text>
<text x="90.5" y="123.5">RBIAS</text>
<text x="107.8" y="120.9">VSSRX</text>
<text x="110.9" y="123.5">VSS</text>
<text x="118.7" y="122.2">2</text>
<text x="225.5" y="124.8">9</text>
<text x="244.6" y="133.7" transform="rotate(-90 244.6 133.7)">CASE</text>
<text x="259.9" y="133.7" transform="rotate(-90 259.9 133.7)">CASE</text>
<text x="243.4" y="140" transform="rotate(-90 243.4 140)">S1</text>
<text x="258.6" y="140" transform="rotate(-90 258.6 140)">S2</text>
<text x="201.9" y="178.1">Title</text>
<text x="201.9" y="185.8">Size</text>
<text x="214.7" y="185.8">Number</text>
<text x="265.6" y="185.8">Revision</text>
<text x="203.2" y="189.6">A4</text>
<text x="201.9" y="193.4">Date:</text>
<text x="201.9" y="196">File:</text>
<text x="213.4" y="193.4">2021-06-04</text>
<text x="213.4" y="196">E:\dnet-esp\pcb\ethernet.SchDoc</text>
<text x="252.8" y="193.4">Sheet</text>
<text x="252.8" y="196">Drawn By:</text>
<text x="259.9" y="193.4">of</text>
</g>
</svg>
